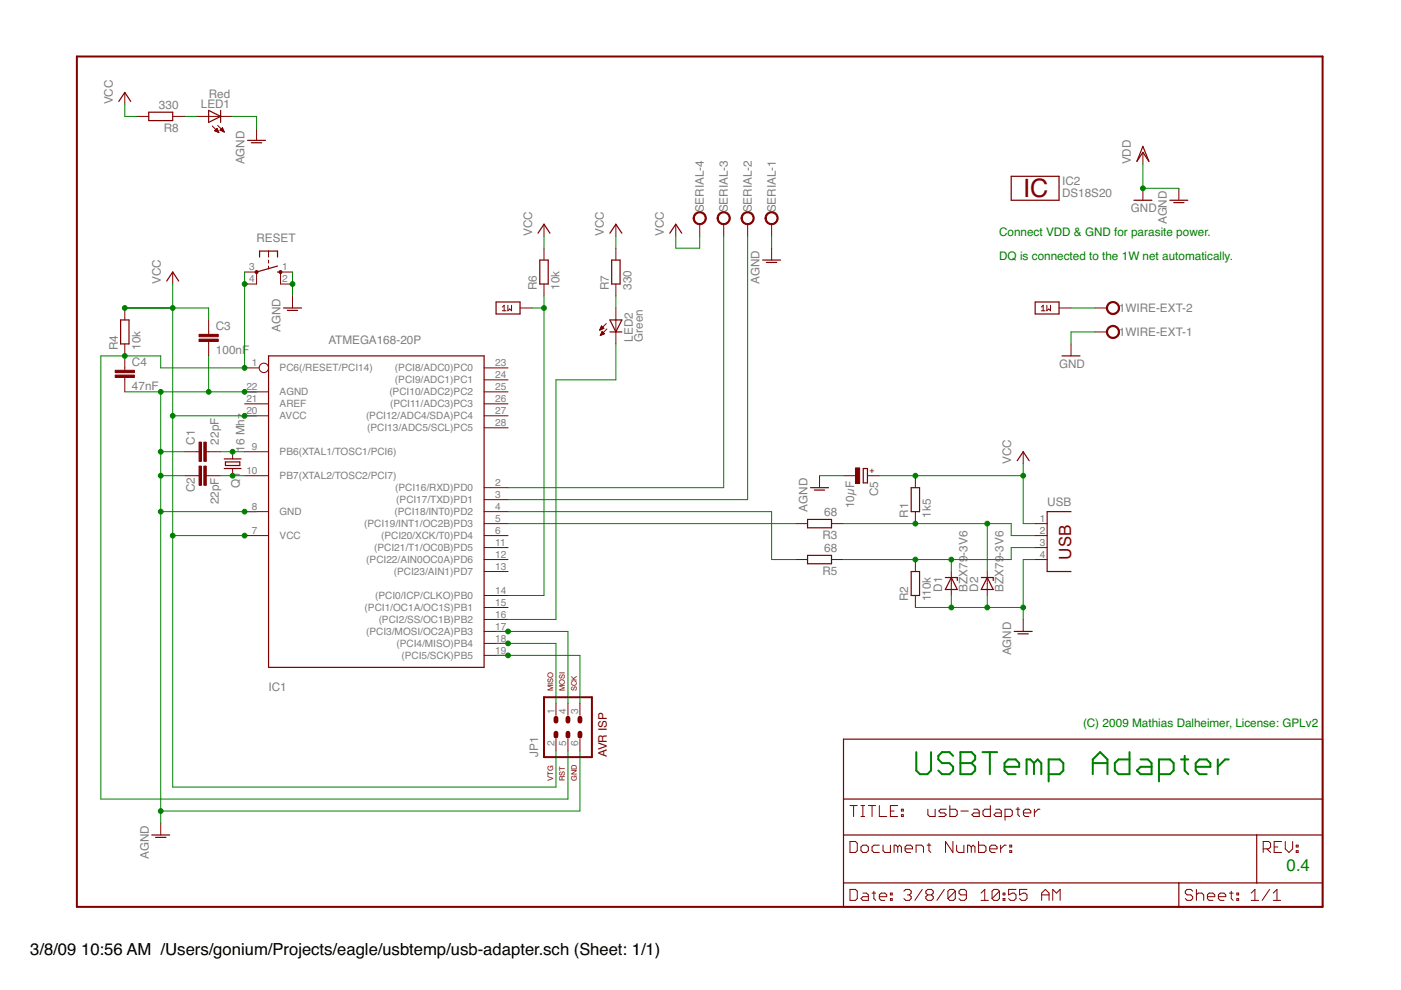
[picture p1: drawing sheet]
<svg xmlns="http://www.w3.org/2000/svg" width="297mm" height="210mm" viewBox="0 0 297 210" stroke-linecap="round" stroke-linejoin="round" font-family="sans-serif">
<g fill="#800000" stroke="#800000" stroke-width=".21">
<path d="M36.6 57.7v2.5z"/>
<path d="M34.1 174.5v2.5z"/>
<path d="M102.6 139h5.1z"/>
<path d="M51.9 100.9h5z"/>
<path d="M51.9 95.8h5z"/>
<path d="M51.9 108.5h5z"/>
<path d="M51.9 113.6h5z"/>
<path d="M51.9 83.1h5z"/>
<path d="M51.9 85.6h5z"/>
<path d="M51.9 88.2h5z"/>
<path d="M102.6 136.4h5.1z"/>
<path d="M102.6 133.9h5.1z"/>
<path d="M102.6 131.3h5.1z"/>
<path d="M102.6 128.8h5.1z"/>
<path d="M102.6 126.3h5.1z"/>
<path d="M102.6 121.2h5.1z"/>
<path d="M102.6 118.6h5.1z"/>
<path d="M102.6 116.1h5.1z"/>
<path d="M102.6 113.6h5.1z"/>
<path d="M102.6 111h5.1z"/>
<path d="M102.6 108.5h5.1z"/>
<path d="M102.6 105.9h5.1z"/>
<path d="M102.6 103.4h5.1z"/>
<path d="M102.6 90.7h5.1z"/>
<path d="M102.6 88.2h5.1z"/>
<path d="M102.6 85.6h5.1z"/>
<path d="M102.6 83.1h5.1z"/>
<path d="M102.6 80.5h5.1z"/>
<path d="M102.6 78h5.1z"/>
<path d="M51.9 78h3z"/>
<path d="M123 149.1v2.5z"/>
<path d="M117.9 156.7v2.6z"/>
<path d="M120.4 156.7v2.6z"/>
<path d="M117.9 149.1v2.5z"/>
<path d="M123 156.7v2.6z"/>
<path d="M120.4 149.1v2.5z"/>
<path d="M26.5 65.3v2.5z"/>
<path d="M26.5 72.9v2.6z"/>
<path d="M39.2 95.8h2.5z"/>
<path d="M44.2 95.8h2.6z"/>
<path d="M41.7 95.8h.5z"/>
<path d="M43.7 95.8h.5z"/>
<path d="M39.2 100.9h2.5z"/>
<path d="M44.2 100.9h2.6z"/>
<path d="M41.7 100.9h.5z"/>
<path d="M43.7 100.9h.5z"/>
<path d="M44.2 67.8v2.6z"/>
<path d="M44.2 72.9v2.6z"/>
<path d="M44.2 70.4v.5z"/>
<path d="M44.2 72.4v.5z"/>
<path d="M26.5 75.5v2.5z"/>
<path d="M26.5 80.5v2.6z"/>
<path d="M26.5 78v.5z"/>
<path d="M26.5 80v.5z"/>
<path d="M180.2 188.6v2.3z"/>
<path d="M180.2 190.9h1.2z"/>
<path d="M181.4 190.9l.4-.4z"/>
<path d="M181.8 189v1.5z"/>
<path d="M181.4 188.6l.4 .4z"/>
<path d="M180.2 188.6h1.2z"/>
<path d="M182.9 189.4h.8z"/>
<path d="M183.7 189.4l.4 .3z"/>
<path d="M184.1 189.7v1.2z"/>
<path d="M182.9 190.9h1.2z"/>
<path d="M182.5 190.5l.4 .4z"/>
<path d="M182.5 190.5l.4-.4z"/>
<path d="M182.9 190.1h1.2z"/>
<path d="M185.3 189v1.5z"/>
<path d="M185.3 190.5l.4 .4z"/>
<path d="M184.9 189.4h.8z"/>
<path d="M186.8 190.9h.8z"/>
<path d="M186.4 190.5l.4 .4z"/>
<path d="M186.4 189.7v.8z"/>
<path d="M186.4 189.7l.4-.3z"/>
<path d="M186.8 189.4h.8z"/>
<path d="M187.6 189.4l.4 .3z"/>
<path d="M188 189.7v.4z"/>
<path d="M186.4 190.1h1.6z"/>
<path d="M188.8 189.4h.4z"/>
<path d="M189.2 189.4v.3z"/>
<path d="M188.8 189.7h.4z"/>
<path d="M188.8 189.4v.3z"/>
<path d="M188.8 190.5h.4z"/>
<path d="M189.2 190.5v.4z"/>
<path d="M188.8 190.9h.4z"/>
<path d="M188.8 190.5v.4z"/>
<path d="M191.6 189l.4-.4z"/>
<path d="M192 188.6h.8z"/>
<path d="M192.8 188.6l.4 .4z"/>
<path d="M193.2 189v.4z"/>
<path d="M193.2 189.4l-.4 .3z"/>
<path d="M192.4 189.7h.4z"/>
<path d="M192.8 189.7l.4 .4z"/>
<path d="M193.2 190.1v.4z"/>
<path d="M193.2 190.5l-.4 .4z"/>
<path d="M192 190.9h.8z"/>
<path d="M191.6 190.5l.4 .4z"/>
<path d="M195.5 188.6l-1.5 2.3z"/>
<path d="M196.3 189l.4-.4z"/>
<path d="M196.7 188.6h.8z"/>
<path d="M197.5 188.6l.4 .4z"/>
<path d="M197.9 189v.4z"/>
<path d="M197.9 189.4l-.4 .3z"/>
<path d="M197.5 189.7l.4 .4z"/>
<path d="M197.9 190.1v.4z"/>
<path d="M197.9 190.5l-.4 .4z"/>
<path d="M196.7 190.9h.8z"/>
<path d="M196.3 190.5l.4 .4z"/>
<path d="M196.3 190.1v.4z"/>
<path d="M196.3 190.1l.4-.4z"/>
<path d="M196.3 189.4l.4 .3z"/>
<path d="M196.3 189v.4z"/>
<path d="M196.7 189.7h.8z"/>
<path d="M200.2 188.6l-1.6 2.3z"/>
<path d="M201 189v1.5z"/>
<path d="M201 189l.4-.4z"/>
<path d="M201.4 188.6h.8z"/>
<path d="M202.2 188.6l.3 .4z"/>
<path d="M202.5 189v1.5z"/>
<path d="M202.5 190.5l-.3 .4z"/>
<path d="M201.4 190.9h.8z"/>
<path d="M201 190.5l.4 .4z"/>
<path d="M201 190.5l1.5-1.5z"/>
<path d="M203.3 190.5l.4 .4z"/>
<path d="M203.7 190.9h.8z"/>
<path d="M204.5 190.9l.4-.4z"/>
<path d="M204.9 189v1.5z"/>
<path d="M204.5 188.6l.4 .4z"/>
<path d="M203.7 188.6h.8z"/>
<path d="M203.7 188.6l-.4 .4z"/>
<path d="M203.3 189v.4z"/>
<path d="M203.3 189.4l.4 .3z"/>
<path d="M203.7 189.7h1.2z"/>
<path d="M208 189.4l.8-.8z"/>
<path d="M208.8 188.6v2.3z"/>
<path d="M208 190.9h1.5z"/>
<path d="M210.3 189v1.5z"/>
<path d="M210.3 189l.4-.4z"/>
<path d="M210.7 188.6h.8z"/>
<path d="M211.5 188.6l.4 .4z"/>
<path d="M211.9 189v1.5z"/>
<path d="M211.9 190.5l-.4 .4z"/>
<path d="M210.7 190.9h.8z"/>
<path d="M210.3 190.5l.4 .4z"/>
<path d="M210.3 190.5l1.6-1.5z"/>
<path d="M212.7 189.4h.4z"/>
<path d="M213.1 189.4v.3z"/>
<path d="M212.7 189.7h.4z"/>
<path d="M212.7 189.4v.3z"/>
<path d="M212.7 190.5h.4z"/>
<path d="M213.1 190.5v.4z"/>
<path d="M212.7 190.9h.4z"/>
<path d="M212.7 190.5v.4z"/>
<path d="M213.8 188.6h1.6z"/>
<path d="M213.8 188.6v1.1z"/>
<path d="M213.8 189.7l.8-.3z"/>
<path d="M214.6 189.4h.4z"/>
<path d="M215 189.4l.4 .3z"/>
<path d="M215.4 189.7v.8z"/>
<path d="M215 190.9l.4-.4z"/>
<path d="M214.2 190.9h.8z"/>
<path d="M213.8 190.5l.4 .4z"/>
<path d="M216.2 188.6h1.5z"/>
<path d="M216.2 188.6v1.1z"/>
<path d="M216.2 189.7l.8-.3z"/>
<path d="M217 189.4h.4z"/>
<path d="M217.4 189.4l.3 .3z"/>
<path d="M217.7 189.7v.8z"/>
<path d="M217.7 190.5l-.3 .4z"/>
<path d="M216.6 190.9h.8z"/>
<path d="M216.2 190.5l.4 .4z"/>
<path d="M220.9 189.4v1.5z"/>
<path d="M220.9 189.4l.7-.8z"/>
<path d="M221.6 188.6l.8 .8z"/>
<path d="M222.4 189.4v1.5z"/>
<path d="M220.9 189.7h1.5z"/>
<path d="M223.2 188.6v2.3z"/>
<path d="M223.2 188.6l.8 .8z"/>
<path d="M224 189.4l.8-.8z"/>
<path d="M224.8 188.6v2.3z"/>
<path d="M252.5 188.6l.4 .4z"/>
<path d="M251.7 188.6h.8z"/>
<path d="M251.7 188.6l-.4 .4z"/>
<path d="M251.3 189v.4z"/>
<path d="M251.3 189.4l.4 .3z"/>
<path d="M251.7 189.7h.8z"/>
<path d="M252.5 189.7l.4 .4z"/>
<path d="M252.9 190.1v.4z"/>
<path d="M252.5 190.9l.4-.4z"/>
<path d="M251.7 190.9h.8z"/>
<path d="M251.3 190.5l.4 .4z"/>
<path d="M253.7 188.6v2.3z"/>
<path d="M253.7 189.7l.3-.3z"/>
<path d="M254 189.4h.8z"/>
<path d="M254.8 189.4l.4 .3z"/>
<path d="M255.2 189.7v1.2z"/>
<path d="M256.4 190.9h.8z"/>
<path d="M256 190.5l.4 .4z"/>
<path d="M256 189.7v.8z"/>
<path d="M256 189.7l.4-.3z"/>
<path d="M256.4 189.4h.8z"/>
<path d="M257.2 189.4l.4 .3z"/>
<path d="M257.6 189.7v.4z"/>
<path d="M256 190.1h1.6z"/>
<path d="M258.7 190.9h.8z"/>
<path d="M258.3 190.5l.4 .4z"/>
<path d="M258.3 189.7v.8z"/>
<path d="M258.3 189.7l.4-.3z"/>
<path d="M258.7 189.4h.8z"/>
<path d="M259.5 189.4l.4 .3z"/>
<path d="M259.9 189.7v.4z"/>
<path d="M258.3 190.1h1.6z"/>
<path d="M261 189v1.5z"/>
<path d="M261 190.5l.5 .4z"/>
<path d="M260.7 189.4h.8z"/>
<path d="M262.2 189.4h.4z"/>
<path d="M262.6 189.4v.3z"/>
<path d="M262.2 189.7h.4z"/>
<path d="M262.2 189.4v.3z"/>
<path d="M262.2 190.5h.4z"/>
<path d="M262.6 190.5v.4z"/>
<path d="M262.2 190.9h.4z"/>
<path d="M262.2 190.5v.4z"/>
<path d="M265.3 189.4l.8-.8z"/>
<path d="M266.1 188.6v2.3z"/>
<path d="M265.3 190.9h1.5z"/>
<path d="M269.2 188.6l-1.6 2.3z"/>
<path d="M270 189.4l.7-.8z"/>
<path d="M270.7 188.6v2.3z"/>
<path d="M270 190.9h1.5z"/>
<path d="M267.8 178.4v2.3z"/>
<path d="M267.8 178.4h1.2z"/>
<path d="M269 178.4l.4 .4z"/>
<path d="M269.4 178.8v.8z"/>
<path d="M269.4 179.6l-.4 .4z"/>
<path d="M267.8 180h1.2z"/>
<path d="M268.6 180l.8 .7z"/>
<path d="M270.2 178.4h1.5z"/>
<path d="M270.2 178.4v2.3z"/>
<path d="M270.2 180.7h1.5z"/>
<path d="M270.2 179.6h.7z"/>
<path d="M272.5 178.4v1.6z"/>
<path d="M272.5 180l.8 .7z"/>
<path d="M273.3 180.7l.8-.7z"/>
<path d="M274.1 178.4v1.6z"/>
<path d="M274.8 179.2h.4z"/>
<path d="M275.2 179.2v.4z"/>
<path d="M274.8 179.6h.4z"/>
<path d="M274.8 179.2v.4z"/>
<path d="M274.8 180.4h.4z"/>
<path d="M275.2 180.4v.3z"/>
<path d="M274.8 180.7h.4z"/>
<path d="M274.8 180.4v.3z"/>
<path d="M181 170.8v2.3z"/>
<path d="M180.2 170.8h1.6z"/>
<path d="M182.5 173.1h.8z"/>
<path d="M182.9 170.8v2.3z"/>
<path d="M182.5 170.8h.8z"/>
<path d="M184.9 170.8v2.3z"/>
<path d="M184.1 170.8h1.6z"/>
<path d="M186.4 170.8v2.3z"/>
<path d="M186.4 173.1h1.6z"/>
<path d="M188.8 170.8h1.5z"/>
<path d="M188.8 170.8v2.3z"/>
<path d="M188.8 173.1h1.5z"/>
<path d="M188.8 172h.8z"/>
<path d="M191.1 171.6h.4z"/>
<path d="M191.5 171.6v.4z"/>
<path d="M191.1 172h.4z"/>
<path d="M191.1 171.6v.4z"/>
<path d="M191.1 172.7h.4z"/>
<path d="M191.5 172.7v.4z"/>
<path d="M191.1 173.1h.4z"/>
<path d="M191.1 172.7v.4z"/>
<path d="M180.2 178.4v2.3z"/>
<path d="M180.2 180.7h1.2z"/>
<path d="M181.4 180.7l.4-.3z"/>
<path d="M181.8 178.8v1.6z"/>
<path d="M181.4 178.4l.4 .4z"/>
<path d="M180.2 178.4h1.2z"/>
<path d="M182.9 180.7h.8z"/>
<path d="M183.7 180.7l.4-.3z"/>
<path d="M184.1 179.6v.8z"/>
<path d="M183.7 179.2l.4 .4z"/>
<path d="M182.9 179.2h.8z"/>
<path d="M182.5 179.6l.4-.4z"/>
<path d="M182.5 179.6v.8z"/>
<path d="M182.5 180.4l.4 .3z"/>
<path d="M185.3 179.2h1.1z"/>
<path d="M184.9 179.6l.4-.4z"/>
<path d="M184.9 179.6v.8z"/>
<path d="M184.9 180.4l.4 .3z"/>
<path d="M185.3 180.7h1.1z"/>
<path d="M187.2 179.2v1.2z"/>
<path d="M187.2 180.4l.4 .3z"/>
<path d="M187.6 180.7h1.2z"/>
<path d="M188.8 179.2v1.5z"/>
<path d="M189.6 179.2v1.5z"/>
<path d="M189.6 179.2h.3z"/>
<path d="M189.9 179.2l.4 .4z"/>
<path d="M190.3 179.6v1.1z"/>
<path d="M190.3 179.6l.4-.4z"/>
<path d="M190.7 179.2l.4 .4z"/>
<path d="M191.1 179.6v1.1z"/>
<path d="M192.3 180.7h.8z"/>
<path d="M191.9 180.4l.4 .3z"/>
<path d="M191.9 179.6v.8z"/>
<path d="M191.9 179.6l.4-.4z"/>
<path d="M192.3 179.2h.8z"/>
<path d="M193.1 179.2l.4 .4z"/>
<path d="M193.5 179.6v.4z"/>
<path d="M191.9 180h1.6z"/>
<path d="M194.2 179.2v1.5z"/>
<path d="M194.2 179.2h1.2z"/>
<path d="M195.4 179.2l.4 .4z"/>
<path d="M195.8 179.6v1.1z"/>
<path d="M197 178.8v1.6z"/>
<path d="M197 180.4l.4 .3z"/>
<path d="M196.6 179.2h.8z"/>
<path d="M200.5 178.4v2.3z"/>
<path d="M200.5 178.4l1.5 2.3z"/>
<path d="M202 178.4v2.3z"/>
<path d="M202.8 179.2v1.2z"/>
<path d="M202.8 180.4l.4 .3z"/>
<path d="M203.2 180.7h1.2z"/>
<path d="M204.4 179.2v1.5z"/>
<path d="M205.1 179.2v1.5z"/>
<path d="M205.1 179.2h.4z"/>
<path d="M205.5 179.2l.4 .4z"/>
<path d="M205.9 179.6v1.1z"/>
<path d="M205.9 179.6l.4-.4z"/>
<path d="M206.3 179.2l.4 .4z"/>
<path d="M206.7 179.6v1.1z"/>
<path d="M207.5 178.4v2.3z"/>
<path d="M207.5 180.7h1.2z"/>
<path d="M208.7 180.7l.3-.3z"/>
<path d="M209 179.6v.8z"/>
<path d="M208.7 179.2l.3 .4z"/>
<path d="M207.5 179.2h1.2z"/>
<path d="M210.2 180.7h.8z"/>
<path d="M209.8 180.4l.4 .3z"/>
<path d="M209.8 179.6v.8z"/>
<path d="M209.8 179.6l.4-.4z"/>
<path d="M210.2 179.2h.8z"/>
<path d="M211 179.2l.4 .4z"/>
<path d="M211.4 179.6v.4z"/>
<path d="M209.8 180h1.6z"/>
<path d="M212.2 179.2v1.5z"/>
<path d="M212.2 180l.7-.8z"/>
<path d="M212.9 179.2h.4z"/>
<path d="M214.1 179.2h.4z"/>
<path d="M214.5 179.2v.4z"/>
<path d="M214.1 179.6h.4z"/>
<path d="M214.1 179.2v.4z"/>
<path d="M214.1 180.4h.4z"/>
<path d="M214.5 180.4v.3z"/>
<path d="M214.1 180.7h.4z"/>
<path d="M214.1 180.4v.3z"/>
<path d="M196.7 171.6v1.1z"/>
<path d="M196.7 172.7l.4 .4z"/>
<path d="M197.1 173.1h1.2z"/>
<path d="M198.3 171.6v1.5z"/>
<path d="M199.1 173.1h1.1z"/>
<path d="M200.2 173.1l.4-.4z"/>
<path d="M200.2 172.4l.4 .3z"/>
<path d="M199.4 172.4h.8z"/>
<path d="M199.1 172l.3 .4z"/>
<path d="M199.1 172l.3-.4z"/>
<path d="M199.4 171.6h1.2z"/>
<path d="M201.4 170.8v2.3z"/>
<path d="M201.4 173.1h1.2z"/>
<path d="M202.6 173.1l.3-.4z"/>
<path d="M202.9 172v.7z"/>
<path d="M202.6 171.6l.3 .4z"/>
<path d="M201.4 171.6h1.2z"/>
<path d="M203.7 172h1.6z"/>
<path d="M206.5 171.6h.7z"/>
<path d="M207.2 171.6l.4 .4z"/>
<path d="M207.6 172v1.1z"/>
<path d="M206.5 173.1h1.1z"/>
<path d="M206.1 172.7l.4 .4z"/>
<path d="M206.1 172.7l.4-.3z"/>
<path d="M206.5 172.4h1.1z"/>
<path d="M210 170.8v2.3z"/>
<path d="M208.8 173.1h1.2z"/>
<path d="M208.4 172.7l.4 .4z"/>
<path d="M208.4 172v.7z"/>
<path d="M208.4 172l.4-.4z"/>
<path d="M208.8 171.6h1.2z"/>
<path d="M211.1 171.6h.8z"/>
<path d="M211.9 171.6l.4 .4z"/>
<path d="M212.3 172v1.1z"/>
<path d="M211.1 173.1h1.2z"/>
<path d="M210.7 172.7l.4 .4z"/>
<path d="M210.7 172.7l.4-.3z"/>
<path d="M211.1 172.4h1.2z"/>
<path d="M213.1 171.6v2.3z"/>
<path d="M213.1 171.6h1.1z"/>
<path d="M214.2 171.6l.4 .4z"/>
<path d="M214.6 172v.7z"/>
<path d="M214.2 173.1l.4-.4z"/>
<path d="M213.1 173.1h1.1z"/>
<path d="M215.8 171.2v1.5z"/>
<path d="M215.8 172.7l.4 .4z"/>
<path d="M215.4 171.6h.8z"/>
<path d="M217.4 173.1h.7z"/>
<path d="M217 172.7l.4 .4z"/>
<path d="M217 172v.7z"/>
<path d="M217 172l.4-.4z"/>
<path d="M217.4 171.6h.7z"/>
<path d="M218.1 171.6l.4 .4z"/>
<path d="M218.5 172v.4z"/>
<path d="M217 172.4h1.5z"/>
<path d="M219.3 171.6v1.5z"/>
<path d="M219.3 172.4l.8-.8z"/>
<path d="M220.1 171.6h.4z"/>
<path d="M232.2 70.4h2.5z"/>
<path d="M232.2 65.3h2.5z"/>
<path d="M49.3 95.8v1.5z"/>
<path d="M49.3 99.3v1.6z"/>
<path d="M219.5 111h2.5z"/>
<path d="M219.5 113.6h2.5z"/>
<path d="M219.5 116.1h2.5z"/>
<path d="M219.5 118.6h2.5z"/>
<path d="M216.9 95.8v2.5z"/>
<path d="M216.9 131.3v2.6z"/>
<path d="M201.7 123.7v2.6z"/>
<path d="M201.7 121.2v2.5z"/>
<path d="M209.3 123.7v2.6z"/>
<path d="M209.3 121.2v2.5z"/>
<path d="M178.8 100.9h2.6z"/>
<path d="M183.9 100.9h2.6z"/>
<path d="M194.1 100.9v2.5z"/>
<path d="M194.1 108.5v2.5z"/>
<path d="M194.1 118.6v2.6z"/>
<path d="M194.1 126.3v2.5z"/>
<path d="M168.7 111h2.5z"/>
<path d="M176.3 111h2.5z"/>
<path d="M168.7 118.6h2.5z"/>
<path d="M176.3 118.6h2.5z"/>
<path d="M173.8 100.9v2.5z"/>
<path d="M110.3 65.3h2.5z"/>
<path d="M106.9 64.7l-.4 .4z"/>
<path d="M106.9 64.7v1.2z"/>
<path d="M106.5 65.9h.8z"/>
<path d="M107.7 64.7v1.2z"/>
<path d="M107.7 65.9l.4-.4z"/>
<path d="M108.1 65.5l.4 .4z"/>
<path d="M108.5 64.7v1.2z"/>
<path d="M115.3 52.6v2.5z"/>
<path d="M115.3 60.2v2.6z"/>
<path d="M115.3 47.5v2.6z"/>
<path d="M242.3 32.3v2.5z"/>
<path d="M242.3 39.9v2.6z"/>
<path d="M249.9 39.9v2.6z"/>
<path d="M51.9 57.7h2.5z"/>
<path d="M59.5 57.7h2.5z"/>
<path d="M59.5 60.2h2.5z"/>
<path d="M51.9 60.2h2.5z"/>
<path d="M56.9 55.1v.7z"/>
<path d="M56.9 56.4v.6z"/>
<path d="M56.9 53.2v1.3z"/>
<path d="M59.5 57.7v2.5z"/>
<path d="M54.4 57.7v2.5z"/>
<path d="M62 62.8v2.5z"/>
<path d="M46.8 24.7h2.5z"/>
<path d="M41.7 24.7h2.5z"/>
<path d="M44.2 24.7h2.6z"/>
<path d="M45 26.7l1.4 1.4z"/>
<path d="M46.1 26.6l1.4 1.4z"/>
<path d="M45.5 27.7l.9 .4z"/>
<path d="M45.5 27.7l.5-.5z"/>
<path d="M46 27.2l.4 .9z"/>
<path d="M46 27.9h.3z"/>
<path d="M45.7 27.8h.6z"/>
<path d="M45.5 27.7h.7z"/>
<path d="M45.7 27.6h.5z"/>
<path d="M45.8 27.5h.3z"/>
<path d="M45.9 27.3h.2z"/>
<path d="M46.7 27.6l.8 .4z"/>
<path d="M46.7 27.6l.5-.5z"/>
<path d="M47.2 27.1l.3 .9z"/>
<path d="M47.2 27.8h.3z"/>
<path d="M46.9 27.7h.5z"/>
<path d="M46.7 27.6h.7z"/>
<path d="M46.8 27.5h.5z"/>
<path d="M46.9 27.3h.4z"/>
<path d="M47 27.2h.2z"/>
<path d="M130.6 70.4v2.5z"/>
<path d="M130.6 65.3v2.5z"/>
<path d="M130.6 67.8v2.6z"/>
<path d="M128.5 68.6l-1.4 1.4z"/>
<path d="M128.7 69.7l-1.4 1.4z"/>
<path d="M127.5 69.1l-.4 .9z"/>
<path d="M127.5 69.1l.5 .5z"/>
<path d="M127.1 70l.9-.4z"/>
<path d="M127.2 69.9h.2z"/>
<path d="M127.3 69.8h.4z"/>
<path d="M127.3 69.7h.7z"/>
<path d="M127.4 69.5h.6z"/>
<path d="M127.4 69.4h.4z"/>
<path d="M127.5 69.3h.2z"/>
<path d="M127.7 70.3l-.4 .8z"/>
<path d="M127.7 70.3l.5 .5z"/>
<path d="M127.3 71.1l.9-.3z"/>
<path d="M127.4 71h.3z"/>
<path d="M127.4 70.9h.6z"/>
<path d="M127.5 70.7h.6z"/>
<path d="M127.5 70.6h.5z"/>
<path d="M127.6 70.5h.3z"/>
<path d="M127.6 70.4h.2z"/>
<path d="M130.6 52.6v2.5z"/>
<path d="M130.6 60.2v2.6z"/>
<path d="M29 24.7h2.5z"/>
<path d="M36.6 24.7h2.6z"/>
<path d="M26.5 19.6v2.5z"/>
<path d="M54.4 27.2v2.6z"/>
<path d="M130.6 47.5v2.6z"/>
<path d="M163.6 47.5v2.6z"/>
<path d="M158.5 47.5v2.6z"/>
<path d="M153.4 47.5v2.6z"/>
<path d="M148.4 47.5v2.6z"/>
<path d="M143.3 47.5v2.6z"/>
<path d="M163.6 52.6v2.5z"/>
<path d="M224.5 65.3h2.6z"/>
<path d="M220.8 65.1l.4-.4z"/>
<path d="M221.2 64.7v1.2z"/>
<path d="M220.8 65.9h.8z"/>
<path d="M222 64.7v1.2z"/>
<path d="M222 65.9l.4-.4z"/>
<path d="M222.4 65.5l.3 .4z"/>
<path d="M222.7 64.7v1.2z"/>
<path d="M227.1 72.9v2.6z"/>
<path d="M234.9 69.4a1.4 1.4 0 0 1 2.3 .3 1.4 1.4 0 0 1-.9 2 1.4 1.4 0 0 1-1.7-1.3h.2a1.15 1.15 0 0 1 1.6-1.1 1.15 1.15 0 0 1 .3 1.9 1.15 1.15 0 0 1-1.8-.5l-.1-.3h-.2z" fill-rule="evenodd"/>
<path d="M234.9 64.3a1.4 1.4 0 0 1 2.3 .3 1.4 1.4 0 0 1-.9 2.1 1.4 1.4 0 0 1-1.7-1.4h.2a1.15 1.15 0 0 1 1.6-1.1 1.15 1.15 0 0 1 .3 2 1.15 1.15 0 0 1-1.8-.6l-.1-.3h-.2z" fill-rule="evenodd"/>
<path d="M162.6 45.3a1.4 1.4 0 0 1 2.2 .2 1.4 1.4 0 0 1-.8 2.1 1.4 1.4 0 0 1-1.8-1.3h.3a1.15 1.15 0 0 1 1.6-1.1 1.15 1.15 0 0 1 .3 1.9 1.15 1.15 0 0 1-1.9-.6v-.2h-.3z" fill-rule="evenodd"/>
<path d="M157.5 45.3a1.4 1.4 0 0 1 2.2 .2 1.4 1.4 0 0 1-.8 2.1 1.4 1.4 0 0 1-1.8-1.3h.3a1.15 1.15 0 0 1 1.6-1.1 1.15 1.15 0 0 1 .3 1.9 1.15 1.15 0 0 1-1.9-.6v-.2h-.3z" fill-rule="evenodd"/>
<path d="M152.4 45.3a1.4 1.4 0 0 1 2.2 .2 1.4 1.4 0 0 1-.8 2.1 1.4 1.4 0 0 1-1.8-1.3h.3a1.15 1.15 0 0 1 1.6-1.1 1.15 1.15 0 0 1 .3 1.9 1.15 1.15 0 0 1-1.9-.6v-.2h-.3z" fill-rule="evenodd"/>
<path d="M147.3 45.3a1.4 1.4 0 0 1 2.2 .2 1.4 1.4 0 0 1-.8 2.1 1.4 1.4 0 0 1-1.7-1.3h.2a1.15 1.15 0 0 1 1.6-1.1 1.15 1.15 0 0 1 .3 1.9 1.15 1.15 0 0 1-1.8-.6l-.1-.2h-.2z" fill-rule="evenodd"/>
<circle cx="54.4" cy="57.7" r=".33"/>
<circle cx="59.5" cy="57.7" r=".33"/>
</g>
<g fill="#800000" stroke="#800000" stroke-width=".25">
<path d="M36.6 57.7l1.3 1.9z"/>
<path d="M36.6 57.7l-1.3 1.9z"/>
<path d="M32.2 177h3.8z"/>
<path d="M33 177.5h2.2z"/>
<path d="M56.9 75.5h45.7z"/>
<path d="M102.6 75.5v66z"/>
<path d="M56.9 141.5h45.7z"/>
<path d="M56.9 75.5v66z"/>
<path d="M27.3 67.8v5.1z"/>
<path d="M25.6 67.8v5.1z"/>
<path d="M25.6 67.8h1.7z"/>
<path d="M25.6 72.9h1.7z"/>
<path d="M178.8 192.3h71.1z"/>
<path d="M266.4 177h14z"/>
<path d="M178.8 187.2v5.1z"/>
<path d="M178.8 187.2h71.1z"/>
<path d="M178.8 177v10.2z"/>
<path d="M280.4 177v10.2z"/>
<path d="M249.9 187.2v5.1z"/>
<path d="M249.9 187.2h16.5z"/>
<path d="M249.9 192.3h30.5z"/>
<path d="M266.4 177v10.2z"/>
<path d="M178.8 177h87.6z"/>
<path d="M266.4 187.2h14z"/>
<path d="M280.4 187.2v5.1z"/>
<path d="M178.8 169.4v7.6z"/>
<path d="M178.8 156.7h101.6z"/>
<path d="M280.4 156.7v12.7z"/>
<path d="M178.8 169.4h101.6z"/>
<path d="M178.8 156.7v12.7z"/>
<path d="M280.4 169.4v7.6z"/>
<path d="M47.8 98.7h3z"/>
<path d="M50.8 97.9v.8z"/>
<path d="M47.8 97.9h3z"/>
<path d="M47.8 97.9v.8z"/>
<path d="M47.5 97.3h3.6z"/>
<path d="M47.5 99.3h3.6z"/>
<path d="M222 108.5v12.7z"/>
<path d="M222 121.2h5.1z"/>
<path d="M222 108.5h5.1z"/>
<path d="M216.9 95.8l1.3 1.9z"/>
<path d="M216.9 95.8l-1.2 1.9z"/>
<path d="M215 133.9h3.8z"/>
<path d="M215.8 134.4h2.2z"/>
<path d="M201.7 122.4l1.3 2.6z"/>
<path d="M201.7 122.4l-1.3 2.6z"/>
<path d="M200.4 122.4h1.3z"/>
<path d="M200.4 125h2.6z"/>
<path d="M201.7 122.4h1.3z"/>
<path d="M203 122.4v.7z"/>
<path d="M209.3 122.4l1.3 2.6z"/>
<path d="M209.3 122.4l-1.3 2.6z"/>
<path d="M208 122.4h1.3z"/>
<path d="M208 125h2.6z"/>
<path d="M209.3 122.4h1.3z"/>
<path d="M210.6 122.4v.7z"/>
<path d="M183 99.3v3.1z"/>
<path d="M183 102.4h.9z"/>
<path d="M183 99.3h.9z"/>
<path d="M183.9 99.3v3.1z"/>
<path d="M195 103.4v5.1z"/>
<path d="M193.2 103.4v5.1z"/>
<path d="M193.2 103.4h1.8z"/>
<path d="M193.2 108.5h1.8z"/>
<path d="M195 121.2v5.1z"/>
<path d="M193.2 121.2v5.1z"/>
<path d="M193.2 121.2h1.8z"/>
<path d="M193.2 126.3h1.8z"/>
<path d="M171.2 110.1h5.1z"/>
<path d="M171.2 111.9h5.1z"/>
<path d="M171.2 110.1v1.8z"/>
<path d="M176.3 110.1v1.8z"/>
<path d="M171.2 117.8h5.1z"/>
<path d="M171.2 119.5h5.1z"/>
<path d="M171.2 117.8v1.7z"/>
<path d="M176.3 117.8v1.7z"/>
<path d="M171.9 103.4h3.8z"/>
<path d="M172.7 103.9h2.1z"/>
<path d="M214.4 37.4h10.1z"/>
<path d="M224.5 37.4v5.1z"/>
<path d="M214.4 42.5h10.1z"/>
<path d="M214.4 37.4v5.1z"/>
<path d="M105.2 64h5.1z"/>
<path d="M110.3 64v2.6z"/>
<path d="M105.2 66.6h5.1z"/>
<path d="M105.2 64v2.6z"/>
<path d="M116.2 55.1v5.1z"/>
<path d="M114.4 55.1v5.1z"/>
<path d="M114.4 55.1h1.8z"/>
<path d="M114.4 60.2h1.8z"/>
<path d="M115.3 47.5l1.3 1.9z"/>
<path d="M115.3 47.5l-1.2 1.9z"/>
<path d="M242.3 32.3l1.3 1.9z"/>
<path d="M242.3 32.3l-1.3 1.9z"/>
<path d="M242.3 31l-1.3 3.2z"/>
<path d="M242.3 31l1.3 3.2z"/>
<path d="M240.4 42.5h3.8z"/>
<path d="M248 42.5h3.8z"/>
<path d="M248.9 43h2.1z"/>
<path d="M58.8 57.7h.7z"/>
<path d="M58.8 53.2v1.3z"/>
<path d="M55 53.2v1.3z"/>
<path d="M56.9 53.2h1.9z"/>
<path d="M55 53.2h1.9z"/>
<path d="M54.4 57.7l4.4-1.3z"/>
<path d="M60.1 65.3h3.8z"/>
<path d="M60.9 65.8h2.2z"/>
<path d="M44.2 23.4l2.6 1.3z"/>
<path d="M44.2 26l2.6-1.3z"/>
<path d="M46.8 23.4v1.3z"/>
<path d="M46.8 24.7v1.3z"/>
<path d="M44.2 23.4v1.3z"/>
<path d="M44.2 24.7v1.3z"/>
<path d="M131.8 67.8l-1.2 2.6z"/>
<path d="M129.3 67.8l1.3 2.6z"/>
<path d="M130.6 70.4h1.2z"/>
<path d="M129.3 70.4h1.3z"/>
<path d="M130.6 67.8h1.2z"/>
<path d="M129.3 67.8h1.3z"/>
<path d="M131.5 55.1v5.1z"/>
<path d="M129.7 55.1v5.1z"/>
<path d="M129.7 55.1h1.8z"/>
<path d="M129.7 60.2h1.8z"/>
<path d="M31.5 23.8h5.1z"/>
<path d="M31.5 25.6h5.1z"/>
<path d="M31.5 23.8v1.8z"/>
<path d="M36.6 23.8v1.8z"/>
<path d="M26.5 19.6l1.2 1.9z"/>
<path d="M26.5 19.6l-1.3 1.9z"/>
<path d="M52.5 29.8h3.8z"/>
<path d="M53.3 30.3h2.2z"/>
<path d="M130.6 47.5l1.2 1.9z"/>
<path d="M130.6 47.5l-1.3 1.9z"/>
<path d="M143.3 47.5l1.2 1.9z"/>
<path d="M143.3 47.5l-1.3 1.9z"/>
<path d="M161.7 55.1h3.8z"/>
<path d="M162.5 55.6h2.2z"/>
<path d="M219.5 64h5z"/>
<path d="M224.5 64v2.6z"/>
<path d="M219.5 66.6h5z"/>
<path d="M219.5 64v2.6z"/>
<path d="M225.2 75.5h3.8z"/>
</g>
<circle cx="55.9" cy="78" r=".99" fill="none" stroke="#800000" stroke-width=".21"/>
<g fill="#800000" stroke="#800000" stroke-width=".42">
<path d="M125.5 147.8v12.7z"/>
<path d="M115.3 147.8h10.2z"/>
<path d="M115.3 147.8v12.7z"/>
<path d="M115.3 160.5h10.2z"/>
<path d="M280.4 12v180.3z"/>
<path d="M16.3 12h264.1z"/>
<path d="M16.3 12v180.3z"/>
<path d="M16.3 192.3h264.1z"/>
</g>
<g fill="#800000" stroke="#800000" stroke-width="1">
<path d="M117.9 155.4v.7z"/>
<path d="M120.4 155.4v.7z"/>
<path d="M123 155.4v.7z"/>
<path d="M117.9 152.3v.6z"/>
<path d="M120.4 152.3v.6z"/>
<path d="M123 152.3v.6z"/>
</g>
<g fill="#800000" stroke="#800000" stroke-width=".21">
<path d="M43.2 93.7h.5v4.1h-.5z"/>
<path d="M42.2 93.7h.5v4.1h-.5z"/>
<path d="M43.2 98.8h.5v4.1h-.5z"/>
<path d="M42.2 98.8h.5v4.1h-.5z"/>
<path d="M42.2 71.9h4.1v.5h-4.1z"/>
<path d="M42.2 70.9h4.1v.5h-4.1z"/>
<path d="M24.4 79.5h4.1v.5h-4.1z"/>
<path d="M24.4 78.5h4.1v.5h-4.1z"/>
<path d="M181.4 99.2h.9v3.3h-.9z"/>
</g>
<g fill="#008000" stroke="#008000" stroke-width=".42">
<path d="M194.3 159.5v3.9z"/>
<path d="M194.3 163.4l.8 .7z"/>
<path d="M195.1 164.1h1.5z"/>
<path d="M196.6 164.1l.8-.7z"/>
<path d="M197.4 159.5v3.9z"/>
<path d="M201.3 159.5l.8 .8z"/>
<path d="M199.7 159.5h1.6z"/>
<path d="M199.7 159.5l-.8 .8z"/>
<path d="M198.9 160.3v.7z"/>
<path d="M198.9 161l.8 .8z"/>
<path d="M199.7 161.8h1.6z"/>
<path d="M201.3 161.8l.8 .8z"/>
<path d="M202.1 162.6v.8z"/>
<path d="M202.1 163.4l-.8 .7z"/>
<path d="M199.7 164.1h1.6z"/>
<path d="M198.9 163.4l.8 .7z"/>
<path d="M203.6 159.5v4.6z"/>
<path d="M203.6 159.5h2.4z"/>
<path d="M206 159.5l.8 .8z"/>
<path d="M206.8 160.3v.7z"/>
<path d="M206.8 161l-.8 .8z"/>
<path d="M206 161.8l.8 .8z"/>
<path d="M206.8 162.6v.8z"/>
<path d="M206.8 163.4l-.8 .7z"/>
<path d="M203.6 164.1h2.4z"/>
<path d="M203.6 161.8h2.4z"/>
<path d="M209.9 159.5v4.6z"/>
<path d="M208.3 159.5h3.1z"/>
<path d="M213.8 164.1h1.5z"/>
<path d="M213 163.4l.8 .7z"/>
<path d="M213 161.8v1.6z"/>
<path d="M213 161.8l.8-.8z"/>
<path d="M213.8 161h1.5z"/>
<path d="M215.3 161l.8 .8z"/>
<path d="M216.1 161.8v.8z"/>
<path d="M213 162.6h3.1z"/>
<path d="M217.7 161v3.1z"/>
<path d="M217.7 161h.7z"/>
<path d="M218.4 161l.8 .8z"/>
<path d="M219.2 161.8v2.3z"/>
<path d="M219.2 161.8l.8-.8z"/>
<path d="M220 161l.8 .8z"/>
<path d="M220.8 161.8v2.3z"/>
<path d="M222.3 161v4.7z"/>
<path d="M222.3 161h2.4z"/>
<path d="M224.7 161l.7 .8z"/>
<path d="M225.4 161.8v1.6z"/>
<path d="M225.4 163.4l-.7 .7z"/>
<path d="M222.3 164.1h2.4z"/>
<path d="M231.7 161v3.1z"/>
<path d="M231.7 161l1.6-1.5z"/>
<path d="M233.3 159.5l1.5 1.5z"/>
<path d="M234.8 161v3.1z"/>
<path d="M231.7 161.8h3.1z"/>
<path d="M239.5 159.5v4.6z"/>
<path d="M237.2 164.1h2.3z"/>
<path d="M236.4 163.4l.8 .7z"/>
<path d="M236.4 161.8v1.6z"/>
<path d="M236.4 161.8l.8-.8z"/>
<path d="M237.2 161h2.3z"/>
<path d="M241.8 161h1.6z"/>
<path d="M243.4 161l.8 .8z"/>
<path d="M244.2 161.8v2.3z"/>
<path d="M241.8 164.1h2.4z"/>
<path d="M241 163.4l.8 .7z"/>
<path d="M241 163.4l.8-.8z"/>
<path d="M241.8 162.6h2.4z"/>
<path d="M245.7 161v4.7z"/>
<path d="M245.7 161h2.4z"/>
<path d="M248.1 161l.7 .8z"/>
<path d="M248.8 161.8v1.6z"/>
<path d="M248.8 163.4l-.7 .7z"/>
<path d="M245.7 164.1h2.4z"/>
<path d="M251.2 160.3v3.1z"/>
<path d="M251.2 163.4l.7 .7z"/>
<path d="M250.4 161h1.5z"/>
<path d="M254.3 164.1h1.5z"/>
<path d="M253.5 163.4l.8 .7z"/>
<path d="M253.5 161.8v1.6z"/>
<path d="M254.3 161l-.8 .8z"/>
<path d="M254.3 161h1.5z"/>
<path d="M255.8 161l.8 .8z"/>
<path d="M256.6 161.8v.8z"/>
<path d="M253.5 162.6h3.1z"/>
<path d="M258.2 161v3.1z"/>
<path d="M258.2 162.6l1.6-1.6z"/>
<path d="M259.8 161h.7z"/>
</g>
<g fill="#008000" stroke="#008000" stroke-width=".21">
<path d="M51.9 108.5h2.5z"/>
<path d="M34.1 108.5h17.8z"/>
<path d="M26.5 83.1h7.6z"/>
<path d="M34.1 83.1v12.7z"/>
<path d="M34.1 95.8h5.1z"/>
<path d="M34.1 95.8v5.1z"/>
<path d="M34.1 100.9h5.1z"/>
<path d="M34.1 100.9v7.6z"/>
<path d="M34.1 108.5v63.5z"/>
<path d="M34.1 172v2.5z"/>
<path d="M34.1 172h88.9z"/>
<path d="M123 159.3v12.7z"/>
<path d="M51.9 83.1h2.5z"/>
<path d="M34.1 83.1h10.1z"/>
<path d="M44.2 83.1h7.7z"/>
<path d="M44.2 75.5v7.6z"/>
<path d="M216.9 118.6h2.6z"/>
<path d="M216.9 118.6v10.2z"/>
<path d="M216.9 128.8v2.5z"/>
<path d="M209.3 126.3v2.5z"/>
<path d="M209.3 128.8h7.6z"/>
<path d="M201.7 128.8h7.6z"/>
<path d="M201.7 126.3v2.5z"/>
<path d="M194.1 128.8h7.6z"/>
<path d="M242.3 34.8v5.1z"/>
<path d="M242.3 39.9h7.6z"/>
<path d="M62 57.7v2.5z"/>
<path d="M62 60.2v2.6z"/>
<path d="M49.3 24.7h5.1z"/>
<path d="M54.4 24.7v2.5z"/>
<path d="M163.6 50.1v2.5z"/>
<path d="M173.8 100.9h5z"/>
<path d="M51.9 88.2h2.5z"/>
<path d="M36.6 88.2h15.3z"/>
<path d="M36.6 65.3v22.9z"/>
<path d="M36.6 60.2v5.1z"/>
<path d="M26.5 65.3h10.1z"/>
<path d="M36.6 113.6h15.3z"/>
<path d="M36.6 88.2v25.4z"/>
<path d="M117.9 159.3v7.6z"/>
<path d="M36.6 166.9h81.3z"/>
<path d="M36.6 113.6v53.3z"/>
<path d="M26.5 65.3h17.7z"/>
<path d="M44.2 65.3v2.5z"/>
<path d="M216.9 111h2.6z"/>
<path d="M216.9 100.9v10.1z"/>
<path d="M216.9 98.3v2.6z"/>
<path d="M194.1 100.9h22.8z"/>
<path d="M186.5 100.9h7.6z"/>
<path d="M115.3 50.1v2.5z"/>
<path d="M26.5 22.1v2.6z"/>
<path d="M26.5 24.7h2.5z"/>
<path d="M130.6 50.1v2.5z"/>
<path d="M143.3 50.1v2.5z"/>
<path d="M143.3 52.6h5.1z"/>
<path d="M148.4 50.1v2.5z"/>
<path d="M46.8 95.8h2.5z"/>
<path d="M49.3 95.8h2.6z"/>
<path d="M46.8 100.9h2.5z"/>
<path d="M49.3 100.9h2.6z"/>
<path d="M120.4 159.3v10.1z"/>
<path d="M21.4 169.4h99z"/>
<path d="M21.4 75.5v93.9z"/>
<path d="M34.1 78h17.8z"/>
<path d="M34.1 75.5v2.5z"/>
<path d="M26.5 75.5h7.6z"/>
<path d="M21.4 75.5h5.1z"/>
<path d="M51.9 60.2v17.8z"/>
<path d="M51.9 57.7v2.5z"/>
<path d="M105.2 139h2.5z"/>
<path d="M123 139v10.1z"/>
<path d="M107.7 139h15.3z"/>
<path d="M105.2 136.4h2.5z"/>
<path d="M117.9 136.4v12.7z"/>
<path d="M107.7 136.4h10.2z"/>
<path d="M105.2 133.9h2.5z"/>
<path d="M120.4 133.9v15.2z"/>
<path d="M107.7 133.9h12.7z"/>
<path d="M214.4 116.1h5.1z"/>
<path d="M214.4 116.1v2.5z"/>
<path d="M201.7 118.6h12.7z"/>
<path d="M194.1 118.6h7.6z"/>
<path d="M178.8 118.6h15.3z"/>
<path d="M201.7 118.6v2.6z"/>
<path d="M214.4 113.6h5.1z"/>
<path d="M214.4 111v2.6z"/>
<path d="M209.3 111h5.1z"/>
<path d="M194.1 111h15.2z"/>
<path d="M178.8 111h15.3z"/>
<path d="M209.3 111v10.2z"/>
<path d="M107.7 111h61z"/>
<path d="M107.7 108.5h55.9z"/>
<path d="M163.6 108.5v10.1z"/>
<path d="M163.6 118.6h5.1z"/>
<path d="M112.8 65.3h2.5z"/>
<path d="M115.3 62.8v2.5z"/>
<path d="M107.7 126.3h7.6z"/>
<path d="M115.3 65.3v61z"/>
<path d="M227.1 65.3h5.1z"/>
<path d="M39.2 24.7h2.5z"/>
<path d="M107.7 131.3h10.2z"/>
<path d="M117.9 80.5v50.8z"/>
<path d="M117.9 80.5h12.7z"/>
<path d="M130.6 72.9v7.6z"/>
<path d="M130.6 62.8v2.5z"/>
<path d="M107.7 105.9h50.8z"/>
<path d="M158.5 50.1v55.8z"/>
<path d="M153.4 50.1v53.3z"/>
<path d="M107.7 103.4h45.7z"/>
<path d="M227.1 70.4h5.1z"/>
<path d="M227.1 70.4v2.5z"/>
<circle cx="34.1" cy="95.8" r=".51"/>
<circle cx="34.1" cy="100.9" r=".51"/>
<circle cx="34.1" cy="108.5" r=".51"/>
<circle cx="34.1" cy="172" r=".51"/>
<circle cx="44.2" cy="83.1" r=".51"/>
<circle cx="51.9" cy="108.5" r=".51"/>
<circle cx="51.9" cy="83.1" r=".51"/>
<circle cx="34.1" cy="83.1" r=".51"/>
<circle cx="216.9" cy="128.8" r=".51"/>
<circle cx="209.3" cy="128.8" r=".51"/>
<circle cx="201.7" cy="128.8" r=".51"/>
<circle cx="242.3" cy="39.9" r=".51"/>
<circle cx="62" cy="60.2" r=".51"/>
<circle cx="36.6" cy="65.3" r=".51"/>
<circle cx="36.6" cy="88.2" r=".51"/>
<circle cx="36.6" cy="113.6" r=".51"/>
<circle cx="51.9" cy="113.6" r=".51"/>
<circle cx="51.9" cy="88.2" r=".51"/>
<circle cx="26.5" cy="65.3" r=".51"/>
<circle cx="216.9" cy="100.9" r=".51"/>
<circle cx="194.1" cy="100.9" r=".51"/>
<circle cx="49.3" cy="95.8" r=".51"/>
<circle cx="49.3" cy="100.9" r=".51"/>
<circle cx="26.5" cy="75.5" r=".51"/>
<circle cx="51.9" cy="78" r=".51"/>
<circle cx="51.9" cy="60.2" r=".51"/>
<circle cx="107.7" cy="139" r=".51"/>
<circle cx="107.7" cy="136.4" r=".51"/>
<circle cx="107.7" cy="133.9" r=".51"/>
<circle cx="201.7" cy="118.6" r=".51"/>
<circle cx="194.1" cy="118.6" r=".51"/>
<circle cx="209.3" cy="111" r=".51"/>
<circle cx="194.1" cy="111" r=".51"/>
<circle cx="115.3" cy="65.3" r=".51"/>
</g>
<text font-size="5.4" fill="#800000" x="216.9" y="41.8">IC</text>
<text font-size="3.6" fill="#800000" x="227.1" y="118.6" transform="rotate(-90 227.1 118.6)">USB</text>
<text font-size="3.6" fill="#008000" x="272.8" y="184.7">0.4</text>
<g font-size="3.5">
<text x="6.4" y="202.5">3/8/09</text>
<text x="17.2" y="202.5">10:56 AM /Users/gonium/Projects/eagle/usbtemp/usb-adapter.sch (Sheet: 1/1)</text>
</g>
<g font-size="2.5" fill="#808080">
<text x="23.9" y="22.1" transform="rotate(-90 23.9 22.1)">VCC</text>
<text x="33.7" y="23.2">330</text>
<text x="42.6" y="22.9">LED1</text>
<text x="44.3" y="20.7">Red</text>
<text x="34.7" y="28">R8</text>
<text x="51.9" y="34.8" transform="rotate(-90 51.9 34.8)">AGND</text>
<text x="239.8" y="34.8" transform="rotate(-90 239.8 34.8)">VDD</text>
<text x="225.2" y="41.8">DS18S20</text>
<text x="225.2" y="39.3">IC2</text>
<text x="149.2" y="45" transform="rotate(-90 149.2 45)">SERIAL-4</text>
<text x="154.3" y="45" transform="rotate(-90 154.3 45)">SERIAL-3</text>
<text x="159.4" y="45" transform="rotate(-90 159.4 45)">SERIAL-2</text>
<text x="164.5" y="45" transform="rotate(-90 164.5 45)">SERIAL-1</text>
<text x="239.8" y="45">GND</text>
<text x="247.4" y="47.5" transform="rotate(-90 247.4 47.5)">AGND</text>
<text x="54.4" y="51.3">RESET</text>
<text x="112.8" y="50.1" transform="rotate(-90 112.8 50.1)">VCC</text>
<text x="128" y="50.1" transform="rotate(-90 128 50.1)">VCC</text>
<text x="140.7" y="50.1" transform="rotate(-90 140.7 50.1)">VCC</text>
<text x="34.1" y="60.2" transform="rotate(-90 34.1 60.2)">VCC</text>
<text x="113.8" y="61.5" transform="rotate(-90 113.8 61.5)">R6</text>
<text x="118.6" y="61.5" transform="rotate(-90 118.6 61.5)">10k</text>
<text x="129.1" y="61.5" transform="rotate(-90 129.1 61.5)">R7</text>
<text x="133.9" y="61.5" transform="rotate(-90 133.9 61.5)">330</text>
<text x="161.1" y="60.2" transform="rotate(-90 161.1 60.2)">AGND</text>
<text x="45.8" y="70">C3</text>
<text x="59.5" y="70.4" transform="rotate(-90 59.5 70.4)">AGND</text>
<text x="237.2" y="71.3">1WIRE-EXT-1</text>
<text x="237.2" y="66.2">1WIRE-EXT-2</text>
<text x="25" y="74.2" transform="rotate(-90 25 74.2)">R4</text>
<text x="28" y="77.6">C4</text>
<text x="29.8" y="74.2" transform="rotate(-90 29.8 74.2)">10k</text>
<text x="45.8" y="75.1">100nF</text>
<text x="69.6" y="72.9">ATMEGA168-20P</text>
<text x="134.1" y="72.4" transform="rotate(-90 134.1 72.4)">LED2</text>
<text x="136.3" y="72.4" transform="rotate(-90 136.3 72.4)">Green</text>
<text x="28" y="82.7">47nF</text>
<text x="224.5" y="78">GND</text>
<text x="41.3" y="94.3" transform="rotate(-90 41.3 94.3)">C1</text>
<text x="46.4" y="94.3" transform="rotate(-90 46.4 94.3)">22pF</text>
<text x="51.9" y="95.8" transform="rotate(-90 51.9 95.8)">16 Mhz</text>
<text x="214.4" y="98.3" transform="rotate(-90 214.4 98.3)">VCC</text>
<text x="41.3" y="104.4" transform="rotate(-90 41.3 104.4)">C2</text>
<text x="46.4" y="107" transform="rotate(-90 46.4 107)">22pF</text>
<text x="50.8" y="103.4" transform="rotate(-90 50.8 103.4)">Q1</text>
<text x="181.1" y="107.7" transform="rotate(-90 181.1 107.7)">10µF</text>
<text x="186.2" y="105.2" transform="rotate(-90 186.2 105.2)">C5</text>
<text x="222" y="107.2">USB</text>
<text x="171.2" y="108.5" transform="rotate(-90 171.2 108.5)">AGND</text>
<text x="174.8" y="109.5">68</text>
<text x="192.6" y="109.7" transform="rotate(-90 192.6 109.7)">R1</text>
<text x="197.4" y="109.7" transform="rotate(-90 197.4 109.7)">1k5</text>
<text x="174.4" y="114.3">R3</text>
<text x="174.8" y="117.1">68</text>
<text x="174.4" y="121.9">R5</text>
<text x="199.8" y="125.5" transform="rotate(-90 199.8 125.5)">D1</text>
<text x="205.1" y="125.5" transform="rotate(-90 205.1 125.5)">BZX79-3V6</text>
<text x="207.4" y="125.5" transform="rotate(-90 207.4 125.5)">D2</text>
<text x="212.7" y="125.5" transform="rotate(-90 212.7 125.5)">BZX79-3V6</text>
<text x="192.6" y="127.5" transform="rotate(-90 192.6 127.5)">R2</text>
<text x="197.4" y="127.5" transform="rotate(-90 197.4 127.5)">110k</text>
<text x="214.4" y="139" transform="rotate(-90 214.4 139)">AGND</text>
<text x="56.9" y="146.6">IC1</text>
<text x="114.1" y="160.5" transform="rotate(-90 114.1 160.5)">JP1</text>
<text x="31.5" y="182.1" transform="rotate(-90 31.5 182.1)">AGND</text>
</g>
<g font-size="2.5" fill="#008000">
<text x="211.8" y="50.1">Connect VDD &amp; GND for parasite power.</text>
<text x="211.8" y="55.1">DQ is connected to the 1W net automatically.</text>
<text x="229.6" y="154.2">(C) 2009 Mathias Dalheimer, License: GPLv2</text>
</g>
<text font-size="2.5" fill="#800000" x="128.7" y="160.5" transform="rotate(-90 128.7 160.5)">AVR ISP</text>
<g font-size="2.1" fill="#808080">
<text x="52.9" y="57.3">3</text>
<text x="52.9" y="59.9">4</text>
<text x="59.8" y="57.3">1</text>
<text x="59.8" y="59.9">2</text>
<text x="53.4" y="77.6">1</text>
<text x="105" y="77.6">23</text>
<text x="52.2" y="82.7">22</text>
<text x="59.3" y="83.8">AGND</text>
<text x="59.3" y="78.8">PC6(/RESET/PCI14)</text>
<text x="82.6" y="83.8">(PCI10/ADC2)PC2</text>
<text x="83.7" y="81.3">(PCI9/ADC1)PC1</text>
<text x="83.7" y="78.8">(PCI8/ADC0)PC0</text>
<text x="105" y="82.7">25</text>
<text x="105" y="80.2">24</text>
<text x="52.2" y="85.3">21</text>
<text x="52.2" y="87.8">20</text>
<text x="59.3" y="86.4">AREF</text>
<text x="59.3" y="88.9">AVCC</text>
<text x="77.6" y="88.9">(PCI12/ADC4/SDA)PC4</text>
<text x="82.7" y="86.4">(PCI11/ADC3)PC3</text>
<text x="105" y="87.8">27</text>
<text x="105" y="85.3">26</text>
<text x="53.4" y="95.4">9</text>
<text x="77.9" y="91.5">(PCI13/ADC5/SCL)PC5</text>
<text x="105" y="90.3">28</text>
<text x="52.2" y="100.5">10</text>
<text x="59.3" y="101.6">PB7(XTAL2/TOSC2/PCI7)</text>
<text x="59.3" y="96.5">PB6(XTAL1/TOSC1/PCI6)</text>
<text x="83.8" y="104.2">(PCI16/RXD)PD0</text>
<text x="84" y="106.7">(PCI17/TXD)PD1</text>
<text x="105" y="105.6">3</text>
<text x="105" y="103">2</text>
<text x="53.4" y="108.1">8</text>
<text x="53.4" y="113.2">7</text>
<text x="59.3" y="109.2">GND</text>
<text x="77.2" y="111.8">(PCI19/INT1/OC2B)PD3</text>
<text x="83.6" y="109.2">(PCI18/INT0)PD2</text>
<text x="105" y="113.2">6</text>
<text x="105" y="110.7">5</text>
<text x="105" y="108.1">4</text>
<text x="220.5" y="110.7">1</text>
<text x="220.5" y="113.2">2</text>
<text x="59.3" y="114.3">VCC</text>
<text x="77.7" y="119.4">(PCI22/AIN0OC0A)PD6</text>
<text x="79.3" y="116.9">(PCI21/T1/OC0B)PD5</text>
<text x="80.8" y="114.3">(PCI20/XCK/T0)PD4</text>
<text x="105" y="118.3">12</text>
<text x="105" y="115.7">11</text>
<text x="220.5" y="115.7">3</text>
<text x="220.5" y="118.3">4</text>
<text x="83.5" y="121.9">(PCI23/AIN1)PD7</text>
<text x="105" y="125.9">14</text>
<text x="105" y="120.8">13</text>
<text x="77.3" y="129.6">(PCI1/OC1A/OC1S)PB1</text>
<text x="79.5" y="127">(PCI0/ICP/CLKO)PB0</text>
<text x="105" y="131">16</text>
<text x="105" y="128.4">15</text>
<text x="77.6" y="134.6">(PCI3/MOSI/OC2A)PB3</text>
<text x="80.3" y="132.1">(PCI2/SS/OC1B)PB2</text>
<text x="84.1" y="137.2">(PCI4/MISO)PB4</text>
<text x="105" y="136.1">18</text>
<text x="105" y="133.5">17</text>
<text x="85.1" y="139.7">(PCI5/SCK)PB5</text>
<text x="105" y="138.6">19</text>
<text x="117.5" y="151.3" transform="rotate(-90 117.5 151.3)">1</text>
<text x="120.1" y="151.3" transform="rotate(-90 120.1 151.3)">4</text>
<text x="122.6" y="151.3" transform="rotate(-90 122.6 151.3)">3</text>
<text x="117.5" y="158.3" transform="rotate(-90 117.5 158.3)">2</text>
<text x="120.1" y="158.3" transform="rotate(-90 120.1 158.3)">5</text>
<text x="122.6" y="158.3" transform="rotate(-90 122.6 158.3)">6</text>
</g>
<text font-size="1.8" fill="#800000" x="184.3" y="100.3">+</text>
<g font-size="1.6" fill="#800000">
<text x="117.3" y="146.6" transform="rotate(-90 117.3 146.6)">MISO</text>
<text x="119.8" y="146.6" transform="rotate(-90 119.8 146.6)">MOSI</text>
<text x="122.3" y="146.6" transform="rotate(-90 122.3 146.6)">SCK</text>
<text x="117.3" y="165.6" transform="rotate(-90 117.3 165.6)">VTG</text>
<text x="119.8" y="165.6" transform="rotate(-90 119.8 165.6)">RST</text>
<text x="122.3" y="165.6" transform="rotate(-90 122.3 165.6)">GND</text>
</g>
</svg>
